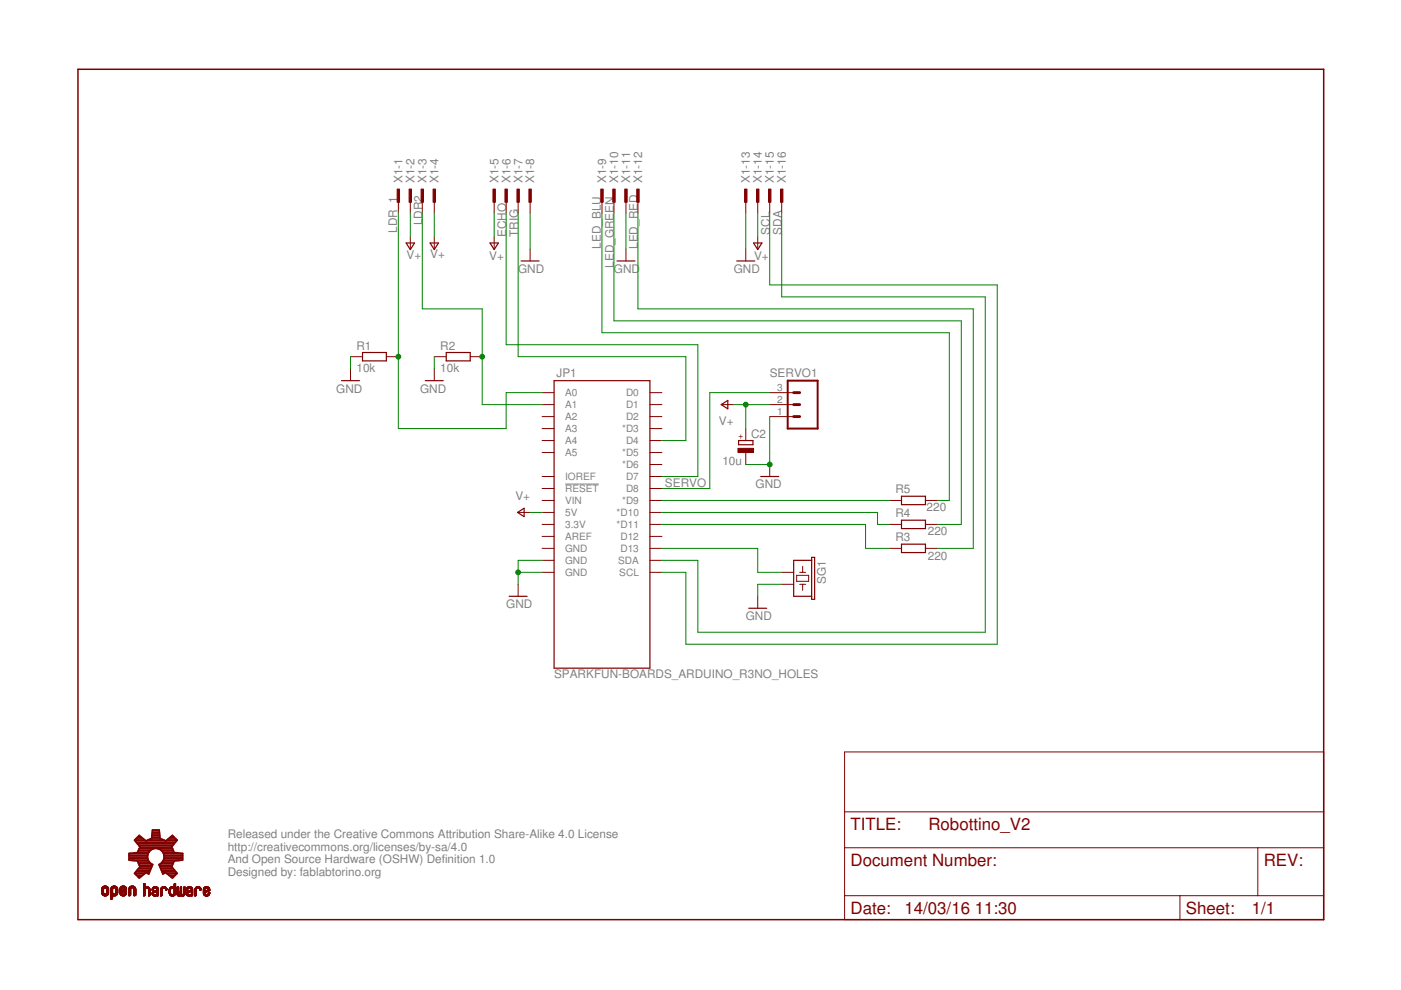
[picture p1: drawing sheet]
<svg xmlns="http://www.w3.org/2000/svg" width="297mm" height="210mm" viewBox="0 0 297 210" stroke-linecap="round" stroke-linejoin="round" font-family="sans-serif">
<path d="M119.8 102.6h7.2" fill="none" stroke="#808080" stroke-width=".21"/>
<g fill="none" stroke="#800000" stroke-width=".25">
<path d="M86.1 51.5h1.8l-.9 1.4zM91.2 51.5h1.8l-.9 1.4zM103.9 51.5h1.8l-.9 1.4zM110.5 55.3h3.8M130.8 55.3h3.8M156.2 55.3h3.8M159.8 51.5h1.7l-.8 1.4zM76.9 74.7h5v1.8h-5zM94.6 74.7h5.1v1.8h-5.1zM72.4 80.7h3.8M90.2 80.7h3.8M117.5 80.7h20.3v61h-20.3z"/>
<path d="M152.9 85.8l1.4-.9v1.8zM156.6 93.4h3v.9h-3zM109.7 108.6l1.4-.8v1.7zM161.3 101h3.8M172.1 118.8h-3.8v7.6h3.8M172.1 118.2h.6v8.9h-.6zM191.1 115.4h5.1v1.8h-5.1zM191.1 105.2h5.1v1.8h-5.1zM191.1 110.3h5.1v1.8h-5.1zM107.9 126.4h3.9M158.7 129h3.9"/>
</g>
<g fill="none" stroke="#800000" stroke-width=".21">
<path d="M84.5 42.6v2.6M87 42.6v2.6M87 50.2v2.6M89.5 42.6v2.6M92.1 42.6v2.6M92.1 50.2v2.6M104.8 42.6v2.6M104.8 50.2v2.6M107.3 42.6v2.6M109.9 42.6v2.6M112.4 42.6v2.6M112.4 52.8v2.5"/>
<path d="M127.6 42.6v2.6M130.2 42.6v2.6M132.7 42.6v2.6M132.7 52.8v2.5M135.3 42.6v2.6M158.1 42.6v2.6M158.1 52.8v2.5M160.7 42.6v2.6M160.7 50.2v2.6M163.2 42.6v2.6M165.7 42.6v2.6M74.3 75.6h2.6"/>
<path d="M74.3 78.2v2.5M81.9 75.6h2.6M92.1 75.6h2.5M92.1 78.2v2.5M99.7 75.6h2.5M114.9 90.9h2.6M114.9 95.9h2.6M114.9 83.2h2.6M114.9 85.8h2.6M114.9 88.3h2.6M114.9 93.4h2.6M137.8 90.9h2.5"/>
<path d="M137.8 95.9h2.5M137.8 98.5h2.5M137.8 83.2h2.5M137.8 85.8h2.5M137.8 88.3h2.5M137.8 93.4h2.5M153 85.8h2.6M158.1 90.9v2.5M158.1 95.9v2.6M163.2 83.2h5.1M163.2 85.8h5.1M163.2 88.3h5.1"/>
<path d="M163.2 98.5v2.5M109.9 108.6h2.5M114.9 103.6h2.6M114.9 106.1h2.6M114.9 108.6h2.6M114.9 111.2h2.6M114.9 113.7h2.6M114.9 101h2.6M114.9 116.3h2.6M114.9 118.8h2.6M137.8 103.6h2.5M137.8 106.1h2.5"/>
<path d="M137.8 108.6h2.5M137.8 111.2h2.5M137.8 113.7h2.5M137.8 101h2.5M137.8 116.3h2.5M137.8 118.8h2.5M188.6 106.1h2.5M188.6 111.2h2.5M188.6 116.3h2.5M196.2 106.1h2.6M196.2 111.2h2.6M196.2 116.3h2.6"/>
<path d="M109.9 123.9v2.5M114.9 121.3h2.6M137.8 121.3h2.5M160.7 126.4v2.6M165.7 121.3h2.6M165.7 123.9h2.6M168.9 122h2.5v1.3h-2.5zM169.5 121.3h1.3M169.5 123.9h1.3M170.2 120.1v1.2M170.2 123.9v1.3M179.1 159.4h101.5v35.6h-101.5z"/>
<path d="M179.1 179.7h101.5M179.1 172.1h101.5M266.7 179.7v10.2M21.6 189.3h.3M21.6 189.2h.3M21.6 189.1h.3M21.6 189h.3M21.6 188.9h.3M21.6 188.8h.3M21.6 188.7h.3M21.6 188.6h.3M21.6 188.5h.3"/>
<path d="M21.6 189.3h.4M21.6 189.5h.5M21.6 189.4l.5 .1M21.6 189.4h.4M21.6 189.5l.6 .1M21.7 188.2h1.3M21.7 189.6h1.2M21.7 189.6h1.3M21.7 188.2h1.2M21.7 189.7h1.2M21.7 188.1h1.2M21.8 189.7h1.1"/>
<path d="M21.8 188.1h1.1M21.8 188h1M21.9 189.8h.9M21.9 188h.9M21.9 187.9h.7M22 189.9h.6M22 188.5h-.4M22 188.4h-.4M22.1 188.4h-.5M22.1 187.9h.4M22.1 189.9h.4M22.1 188.3h-.5"/>
<path d="M22.2 188.3h-.6M22.4 188.3h.6M22.5 189.5h.5M22.5 188.3h.5M22.6 188.4h.4M22.6 189.4h.4M22.6 189.3h.4M22.6 188.5h.4M22.6 189.2h.4M22.6 189.1h.4M22.6 189h.4M22.6 188.9h.4"/>
<path d="M22.6 188.8h.4M22.6 188.7h.4M22.6 188.6h.4M22.8 189.8h-1M23 189.5l-.6 .1M23 189.4l-.4 .1M23.5 190.4h.4M23.5 190.3h.4M23.5 190.2h.4M23.5 190.1h.4M23.5 190h.4M23.5 189.6h1.4"/>
<path d="M23.5 189.5l.6 .1M23.5 189.5h.5M23.5 189.4h.5M23.5 189.4h.4M23.5 189.3h.4M23.5 189.2h.4M23.5 189.1h.4M23.5 189h.4M23.5 188.9h.4M23.5 188.8h.4M23.5 188.7h.4M23.5 188.6h.4"/>
<path d="M23.5 188.5h.4M23.5 190.6h.2M23.5 188.3h.5M23.6 188.2h1.2M23.6 188.1h1.2M23.7 188.1h1.1M23.7 188h1M23.8 188h.9M23.8 190.6h-.3M23.9 190.5l-.4 .1M23.9 190.5h-.4M23.9 187.9h.7"/>
<path d="M23.9 189.9l-.4 .1M23.9 188.5h-.4M23.9 188.4h-.4M24 188.4h-.5M24 189.9h.4M24 187.9h.4M24.1 188.3h-.6M24.3 188.3h.6M24.4 189.5h.5M24.4 188.3h.5M24.5 188.4h.4M24.5 188.4h.5"/>
<path d="M24.6 189.9h-1.1M24.6 189.3h.4M24.6 188.5h.4M24.6 189.2h.4M24.6 189.1h.4M24.6 189h.4M24.6 188.9h.4M24.6 188.8h.4M24.6 188.7h.4M24.6 188.6h.4M24.7 189.8l-1.2 .1M24.7 189.8h-1.2"/>
<path d="M24.8 189.7l-1.3 .1M24.8 189.7h-1.3M24.8 189.6l-1.3 .1M24.9 188.2h-1.3M24.9 189.5l-.6 .1M24.9 189.4l-.4 .1M25 189.4h-.5M25.4 189.5h.5M25.4 189.4l.5 .1M25.4 189.4h.4M25.4 189.3h.4M25.4 188.8h1.4"/>
<path d="M25.4 188.7l.4 .1M25.4 188.7h.4M25.4 188.6h.4M25.4 188.5h.4M25.4 188.4h.4M25.4 189.5l.6 .1M25.5 189.6h1.3M25.5 188.2h1.3M25.5 189.7h1.2M25.5 188.1h1.2M25.6 189.7h1.1M25.6 188.1h1.1"/>
<path d="M25.7 189.8h.9M25.7 188h.9M25.8 188.6h-.4M25.8 187.9h.7M25.8 189.9h.7M25.8 189.3h-.4M25.8 188.5h-.4M25.9 188.4h-.5M25.9 188.8h.9M25.9 189.9h.4M25.9 189.2l-.5 .1M25.9 188.3h-.5"/>
<path d="M25.9 187.9h.4M26 189.2h-.6M26 188.3h-.6M26.1 188.7h.7M26.1 189.1h-.7M26.2 188.7h.6M26.2 188.3h.6M26.3 189.1h-.9M26.3 188.6h.5M26.3 188.3h.5M26.4 188.4h.4M26.4 189.5h.4"/>
<path d="M26.4 189h-1M26.4 188.6h.4M26.4 189.4h.4M26.4 188.5h.4M26.5 189.3h.3M26.5 189.2h.3M26.5 189h-1.1M26.6 189.1h.2M26.6 188.9h-1.2M26.7 189.1h.1M26.7 188.8l-1.3 .1M26.8 188.2h-1.3"/>
<path d="M26.8 189.5l-.6 .1M26.8 189.5h-.4M27.3 189.7h.4M27.3 189.6h.4M27.3 189.5h.4M27.3 189.4h.4M27.3 189.3h.4M27.3 189.2h.4M27.3 189.1h.4M27.3 189h.4M27.3 188.9h.4M27.3 188.8h.4"/>
<path d="M27.3 188.7h.4M27.3 188.6h.4M27.3 188.5h.4M27.3 189.9h.3M27.3 189.9h.2M27.4 188.2h1.3M27.5 188.1h1.1M27.6 188h.9M27.7 189.8l-.4 .1M27.7 189.8h-.4M27.7 187.9h.7M27.7 188.4h-.4"/>
<path d="M27.8 188.4h-.5M27.8 188.3h-.5M27.8 187.9h.5M27.9 188.3h-.5M28.2 188.3h.5M28.3 188.3h.4M28.3 188.4h.5M28.4 188.5h.4M28.4 189.8h.4M28.4 189.7h.4M28.4 189.6h.4M28.4 189.5h.4"/>
<path d="M28.4 189.4h.4M28.4 189.3h.4M28.4 189.2h.4M28.4 189.1h.4M28.4 189h.4M28.4 188.9h.4M28.4 188.8h.4M28.4 188.7h.4M28.4 188.6h.4M28.4 189.9h.1M28.6 189.9h-.2M28.7 189.8l-.3 .1"/>
<path d="M30.4 189.8h.3M30.4 189.7h.3M30.4 189.6h.3M30.4 189.5h.3M30.4 189.4h.3M30.4 189.3h.3M30.4 189.2h.3M30.4 189.1h.3M30.4 189h.3M30.4 188.9h.3M30.4 188.8h.3M30.4 188.7h.3"/>
<path d="M30.4 188.6h.3M30.4 188.3h.5M30.4 188.3h1.3M30.4 188.2h1.2M30.4 188.1h1.1M30.4 188l1.1 .1M30.4 188h.3M30.4 187.9h.3M30.4 187.8h.3M30.4 187.7h.3M30.4 187.6h.3M30.4 187.5h.3"/>
<path d="M30.4 187.4h.3M30.5 187.4h.2M30.6 187.3h.1M30.6 189.9l-.2 .1M30.7 189.9h-.3M30.7 189.8l-.3 .1M30.8 188.5l-.4 .1M30.8 188.5h-.4M30.8 188.4h-.4M30.9 188.4h-.5M30.9 188h.5M31.1 188h.1"/>
<path d="M31.3 188.3h.4M31.3 188.4h.4M31.4 188.4h.4M31.5 188.5h.3M31.5 188.5l.3 .1M31.5 189.8h.3M31.5 189.7h.3M31.5 189.6h.3M31.5 189.5h.3M31.5 189.4h.3M31.5 189.3h.3M31.5 189.2h.3"/>
<path d="M31.5 189.1h.3M31.5 189h.3M31.5 188.9h.3M31.5 188.8h.3M31.5 188.7h.3M31.5 188.6h.3M31.7 189.9l-.2 .1M31.7 189.9h-.2M31.8 189.8h-.3M32.2 189.5l.4 .1M32.2 189.5h.3M32.2 189.4h.3"/>
<path d="M32.2 189.4h.4M32.2 188.7h.2M32.2 188.6h.3M32.3 189.6h.3M32.3 189.7h.8M32.3 189.6l.4 .1M32.3 188.8h.1M32.4 189.8h.7M32.4 189.8l.7 .1M32.4 188.2h1.1M32.4 188.2h1M32.5 189.9h.6"/>
<path d="M32.5 188.1h.9M32.5 188.7h-.3M32.6 188.5l-.3 .1M32.6 188.1h.7M32.6 189.9h.5M32.6 188.5h-.3M32.6 189.3l-.3 .1M32.6 189h1M32.6 188.4h-.3M32.7 189.3h-.4M32.7 188.9h.9M32.7 188.4h-.4"/>
<path d="M32.7 188h.5M32.7 188.3h-.4M32.8 189.2l-.5 .1M32.8 190h-.1M32.9 188.9h.7M32.9 190h.1M32.9 188h.1M32.9 189.2h-.6M32.9 188.8h.7M33 189.1h-.7M33.1 188.8h.5M33.1 188.3h.4"/>
<path d="M33.2 188.4h.3M33.2 189.1h-.8M33.2 188.7h.4M33.2 188.4h.4M33.3 188.5h.3M33.3 189.1h.3M33.3 188.7h.3M33.3 188.6h.3M33.3 189.8h.3M33.3 189.7h.3M33.3 189.6h.3M33.3 189.5h.3"/>
<path d="M33.3 189.4h.3M33.3 189.3h.3M33.3 189.2h.3M33.5 189.9l-.2 .1M33.5 188.3h-1.1M33.6 189.9h-.3M33.6 189h-1.1M34.1 189.8h.3M34.1 189.7h.3M34.1 189.6h.3M34.1 189.5h.3M34.1 189.4h.3"/>
<path d="M34.1 189.3h.3M34.1 189.2h.3M34.1 189.1h.3M34.1 189h.3M34.1 188.9h.3M34.1 188.8h.3M34.1 188.7h.3M34.1 188.6h.3M34.1 188.5h.3M34.1 188.3h.5M34.1 188.3h1.2M34.2 189.9l-.1 .1"/>
<path d="M34.2 188.2h1.1M34.2 188.2h1M34.3 189.9h-.2M34.3 188.1h.9M34.3 189.8l-.2 .1M34.4 188.1h.7M34.4 188.6h-.3M34.4 188.5h-.3M34.4 188.4h-.3M34.5 188h.5M34.5 188.4h-.4M34.7 188h.1"/>
<path d="M34.9 188.3h.4M35 188.4h.4M35.1 188.4h.3M35.1 188.5h.3M35.1 188.7h.3M35.1 188.6h.3M35.2 188.7h.1M35.4 188.6l-.3 .1M35.9 189.4h.3M35.9 189.3h.3M35.9 189.2h.3M35.9 189.1h.3"/>
<path d="M35.9 189h.3M35.9 188.9h.3M35.9 188.8h.3M35.9 188.7h.3M35.9 188.6h.3M35.9 189.5h.3M35.9 188.4h.3M35.9 189.6l.5 .1M35.9 189.6h.4M36 189.7h1.1M36 188.2h1.2M36 189.8h1"/>
<path d="M36.1 189.8h.9M36.1 188.1h1.1M36.2 189.9h.7M36.2 188.6h-.3M36.2 188.1h1M36.2 188.5h-.3M36.3 189.9h.6M36.3 188h.5M36.3 188.4h-.4M36.4 188.3h-.5M36.5 190h.1M36.5 188h.1"/>
<path d="M36.6 190h.1M36.7 188.3h.5M36.8 188.4h.4M36.9 188.4h.3M36.9 188.5h.3M36.9 189.5h.3M36.9 189.4h.3M36.9 189.3h.3M36.9 189.2h.3M36.9 189.1h.3M36.9 189h.3M36.9 188.9h.3"/>
<path d="M36.9 188.8h.3M36.9 188.7h.3M36.9 188.6h.3M36.9 188h.3M36.9 187.9h.3M36.9 187.8h.3M36.9 187.7h.3M36.9 187.6h.3M36.9 187.5h.3M36.9 187.4h.3M37 187.4h.2M37.1 187.3h.1"/>
<path d="M37.2 189.7h-.5M37.2 189.6h-.4M37.2 189.5l-.3 .1M37.2 189.5h-.3M37.2 188.3h-1.2M37.5 189.5h.3M37.5 189.4h.3M37.5 189.3h.3M37.5 189.2h.3M37.5 189.1h.3M37.5 189h.3M37.5 188.9h.3"/>
<path d="M37.5 188.8h.3M37.5 188.7h.3M37.5 188.6h.3M37.5 188.5h.3M37.5 188.4h.3M37.5 188.3h.3M37.5 188.2h.3M37.5 189.6l.4 .1M37.5 189.6h.3M37.5 188.1h.3M37.5 189.7h1.7M37.6 189.8h1.5"/>
<path d="M37.7 189.9h1.3M37.7 188h.1M37.8 189.9h.5M37.9 190h.1M38.1 190h.1M38.1 189.7h.5M38.2 189.6h.3M38.2 189.5h.3M38.2 189.4h.3M38.2 189.3h.3M38.2 189.2h.3M38.2 189.1h.3"/>
<path d="M38.2 189h.3M38.2 188.9h.3M38.2 188.8h.3M38.2 188.7h.3M38.2 188.6h.3M38.2 188.5h.3M38.2 188.4h.3M38.2 188.3h.3M38.2 188.2h.3M38.2 188.1h.3M38.3 188.1h.2M38.4 188h.1"/>
<path d="M38.5 189.9h.5M38.8 190h.1M38.8 189.7h.4M38.9 189.6h.3M38.9 189.5h.3M38.9 189.4h.3M38.9 189.3h.3M38.9 189.2h.3M38.9 189.1h.3M38.9 189h.3M38.9 188.9h.3M38.9 188.8h.3"/>
<path d="M38.9 188.7h.3M38.9 188.6h.3M38.9 188.5h.3M38.9 188.4h.3M38.9 188.3h.3M38.9 188.2h.3M38.9 188.1h.3M39 188.1h.2M39.1 188h.1M39.1 189.8h-1.5M39.2 189.7l-1.6 .1M39.5 189.5l.3 .1"/>
<path d="M39.5 189.5h.3M39.5 189.4h.3M39.5 189.6h.4M39.5 188.6h.3M39.5 189.6l.4 .1M39.5 189.3h.4M39.5 188.8h.1M39.5 189.7h.8M39.5 188.4h.4M39.6 189.7l.8 .1M39.6 188.3h.4M39.6 189.8h.8"/>
<path d="M39.6 188.2h1.1M39.7 189.8l.7 .1M39.7 188.2h1M39.7 188.7l-.2 .1M39.7 189.9h.7M39.8 188.1h.8M39.8 188.7h-.3M39.8 189.9h.6M39.8 188.5h-.3M39.9 189.3l-.4 .1M39.9 189h1M39.9 188.9h1"/>
<path d="M39.9 188h.5M39.9 188.4h-.3M40 190h.2M40 189.2l-.5 .1M40.1 188.9h.8M40.1 189.2h-.5M40.1 188h.1M40.2 188.8h.7M40.3 189.1h-.7M40.3 188.8h.6M40.3 188.3h.5M40.4 188.4h.4"/>
<path d="M40.4 189.1h-.7M40.5 188.7h.4M40.5 188.4h.3M40.5 188.5h.4M40.6 189.1h.3M40.6 188.6h.3M40.6 188.5h.3M40.6 189.8h.3M40.6 189.7h.3M40.6 189.6h.3M40.6 189.5h.3M40.6 189.4h.3"/>
<path d="M40.6 189.3h.3M40.6 189.2h.3M40.7 189.9l-.1 .1M40.7 188.3h-1.1M40.8 189.9h-.2M40.9 189.8l-.3 .1M40.9 189h-1.2M41.3 189.8h.3M41.3 189.7h.3M41.3 189.6h.3M41.3 189.5h.3M41.3 189.4h.3"/>
<path d="M41.3 189.3h.3M41.3 189.2h.3M41.3 189.1h.3M41.3 189h.3M41.3 188.9h.3M41.3 188.8h.3M41.3 188.7h.3M41.3 188.6h.3M41.3 188.4h.4M41.4 188.3h1.2M41.4 189.9l-.1 .1M41.4 188.2h1.1"/>
<path d="M41.5 188.2h1M41.6 188.1h.8M41.6 189.9h-.3M41.6 188.6h-.3M41.6 188.5l-.3 .1M41.7 188.5h-.4M41.7 188h.5M41.8 188.4h-.5M41.8 188.3h-.4M41.9 188h.2M42.2 188.3h.4M42.2 188.4h.4"/>
<path d="M42.3 188.4h.4M42.3 188.5h.4M42.4 188.6h.3M42.4 188.5h.3M42.4 188.7h.1M42.7 188.7h-.3M43.1 189.5l.4 .1M43.1 189.5h.4M43.1 189.4h.3M43.1 189h1.1M43.1 188.9h.3M43.1 188.8h.3"/>
<path d="M43.1 188.7h.3M43.1 188.6h.3M43.1 188.5h.3M43.2 189.6h.3M43.2 189.6l.4 .1M43.2 189.7h1.2M43.2 188.3h1.2M43.2 189.7h1.1M43.3 188.2h1M43.3 189.8h1M43.3 189.8h.9M43.4 188.1h.8"/>
<path d="M43.4 189.9h.8M43.5 189.3l-.4 .1M43.5 188.5h-.4M43.5 189.9h.6M43.5 189.3h-.4M43.5 188.4h-.4M43.5 188h.5M43.6 188.4h-.4M43.6 188.3h-.4M43.7 189.2l-.6 .1M43.7 188.9h.7M43.7 189.2h-.6"/>
<path d="M43.7 188h.2M43.8 190h-.1M43.8 190h.1M43.9 189.1h-.8M43.9 188.8h.6M44 188.3h.4M44 189.1h-.9M44 188.7h.5M44 188.4h.4M44.1 189.6h.3M44.1 188.4h.3M44.1 189.5h.3"/>
<path d="M44.1 189h-1M44.1 188.5h.3M44.2 188.7h.3M44.2 189.4h.3M44.2 188.6h.3M44.2 188.5h.2M44.2 189.3h.3M44.3 189.3h.2M44.4 188.9h-.9M44.4 189.6l-.4 .1M44.4 189.6h-.3M44.5 188.8h-.7"/>
<path d="M44.5 189.4h-.3M179.1 189.9h101.5M250.2 189.9v5.1"/>
</g>
<path d="M167 80.7h6.4v10.2h-6.4z" fill="none" stroke="#800000" stroke-width=".42"/>
<path d="M168.3 83.2h1.2M168.3 85.8h1.2M168.3 88.3h1.2" fill="none" stroke="#800000" stroke-width=".61"/>
<g fill="#800000" stroke="#800000" stroke-width=".21">
<path d="M156.5 95.1h3.3v.8h-3.3z"/>
<path d="M84.2 40.1h.5v2.8h-.5z"/>
<path d="M86.7 40.1h.5v2.8h-.5z"/>
<path d="M89.3 40.1h.5v2.8h-.5z"/>
<path d="M91.8 40.1h.5v2.8h-.5z"/>
<path d="M104.5 40.1h.5v2.8h-.5z"/>
<path d="M107.1 40.1h.5v2.8h-.5z"/>
<path d="M109.6 40.1h.5v2.8h-.5z"/>
<path d="M112.1 40.1h.5v2.8h-.5z"/>
<path d="M127.4 40.1h.5v2.8h-.5z"/>
<path d="M129.9 40.1h.5v2.8h-.5z"/>
<path d="M132.5 40.1h.5v2.8h-.5z"/>
<path d="M135 40.1h.5v2.8h-.5z"/>
<path d="M157.9 40.1h.5v2.8h-.5z"/>
<path d="M160.4 40.1h.5v2.8h-.5z"/>
<path d="M162.9 40.1h.5v2.8h-.5z"/>
<path d="M165.5 40.1h.5v2.8h-.5z"/>
</g>
<g fill="none" stroke="#800000" stroke-width=".38">
<path d="M28.6 178.2h2.2M28.8 177.9h1.6M28.9 178.6h8.3M29.1 177.5h.9M29.2 178.9h7.7M29.5 179.3h7.1M29.5 180h2.9M29.5 177.2h.1M29.7 179.6h6.7M31.1 178.2h3.8M32 177.9h2.1M32.2 177.5h1.7"/>
<path d="M32.2 177.2h1.7M32.3 176.8h1.5M32.3 176.5h1.5M32.3 176.1h1.4M33.6 180h3M35.2 178.2h2.3M35.7 177.9h1.6M36.1 177.5h.8M36.5 177.2h.1M27.4 182.1h3.9M27.4 181.7h3.9M27.4 181.4h3.9"/>
<path d="M27.4 181h4M28 182.4h3.4M28.6 185.2h2.1M28.8 184.9h2.9M28.9 185.6h1.3M29.1 184.5h2.8M29.2 180.7h2.4M29.3 185.9h.5M29.3 182.8h2.3M29.3 180.3h2.6M29.4 184.2h2.6M29.4 183.1h2.6"/>
<path d="M29.5 183.5h2.8M29.6 183.8h2.6M31.3 181.4v.8l.3 .6M31.4 185.2h.2M31.8 180.3l-.5 1.1M31.8 180.3a1.79 1.79 0 0 1 3 1.1M33.8 183.5h2.7M33.9 183.8h2.5M34.1 183.1h2.6M34.1 184.2h2.6M34.2 184.5h2.8M34.2 180.3h2.5"/>
<path d="M34.4 184.9h2.9M34.4 182.8h2.4M34.5 185.2h.2M34.5 180.7h2.3M34.6 182.4h3.5M34.7 181h4M34.8 182.1h3.9M34.8 181.4a1.78 1.78 0 0 1-1.1 1.9l.8 2 .6-.3 1.5 1.2 .9-1-1.1-1.5 .5-1.2 1.8-.1v-1.4l-1.8-.2-.5-1.2 1.1-1.5-.9-1-1.5 1.2-1.2-.5-.2-1.8h-1.4l-.1 1.8-1.2 .5-1.5-1.2-1 1 1.2 1.5-.5 1.2-1.8 .2v1.4l1.8 .1 .5 1.2-1.2 1.5 1 1 1.5-1.2 .5 .3 .9-2-.8-.5M34.8 181.4h3.9M34.8 181.7h3.9M35.4 185.2h2.1M35.8 185.6h1.3"/>
<path d="M36.3 185.9h.5"/>
</g>
<path d="M16.5 14.7h264.1v180.3h-264.1z" fill="none" stroke="#800000" stroke-width=".32"/>
<g fill="none" stroke="#008000" stroke-width=".21">
<path d="M84.5 45.2v45.7h22.8v-7.7h7.6M87 45.2v5M89.5 45.2v20.3h12.7v20.3h12.7M92.1 45.2v5M104.8 45.2v5M107.3 45.2v27.9h40.7v27.9h-7.7M109.9 45.2v30.4h35.5v17.8h-5.1M112.4 45.2v7.6M127.6 45.2v25.3h73.7v35.6h-2.5M130.2 45.2v22.8h73.6v43.2h-5M132.7 45.2v7.6M135.3 45.2v20.3h71.1v50.8h-7.6"/>
<path d="M158.1 45.2v7.6M160.7 45.2v5M163.2 45.2v15.2h48.2v76.2h-66v-15.3h-5.1M165.7 45.2v17.7h43.2v71.1h-60.9v-15.2h-7.7M74.3 75.6v2.6M92.1 75.6v2.6M155.6 85.8h7.6M158.1 85.8v5.1M163.2 88.3v10.2h-5.1M163.2 83.2h-12.7v20.4h-10.2M112.4 108.6h2.5M114.9 118.8h-5v5.1"/>
<path d="M140.3 108.6h45.8v2.6h2.5M140.3 116.3h20.4v5h5M140.3 111.2h43.2v5.1h5.1M140.3 106.1h48.3M109.9 121.3h5M165.7 123.9h-5v2.5"/>
</g>
<g fill="#008000" stroke="#008000" stroke-width=".21">
<circle cx="158.1" cy="85.8" r=".51"/>
<circle cx="163.2" cy="98.5" r=".51"/>
<circle cx="109.9" cy="121.3" r=".51"/>
<circle cx="102.2" cy="75.6" r=".51"/>
<circle cx="84.5" cy="75.6" r=".51"/>
</g>
<g font-size="3.6" fill="#800000">
<text x="180.3" y="175.9">TITLE:</text>
<text x="196.8" y="175.9">Robottino_V2</text>
<text x="180.3" y="183.6">Document Number:</text>
<text x="267.9" y="183.6">REV:</text>
<text x="180.3" y="193.7">Date:</text>
<text x="191.8" y="193.7">14/03/16</text>
<text x="206.7" y="193.7">11:30</text>
<text x="251.4" y="193.7">Sheet:</text>
<text x="265.4" y="193.7">1/1</text>
</g>
<g font-size="2.5" fill="#808080">
<text x="85.4" y="38.8" transform="rotate(-90 85.4 38.8)">X1-1</text>
<text x="87.9" y="38.8" transform="rotate(-90 87.9 38.8)">X1-2</text>
<text x="90.4" y="38.8" transform="rotate(-90 90.4 38.8)">X1-3</text>
<text x="93" y="38.8" transform="rotate(-90 93 38.8)">X1-4</text>
<text x="105.7" y="38.8" transform="rotate(-90 105.7 38.8)">X1-5</text>
<text x="108.2" y="38.8" transform="rotate(-90 108.2 38.8)">X1-6</text>
<text x="110.7" y="38.8" transform="rotate(-90 110.7 38.8)">X1-7</text>
<text x="113.3" y="38.8" transform="rotate(-90 113.3 38.8)">X1-8</text>
<text x="128.5" y="38.8" transform="rotate(-90 128.5 38.8)">X1-9</text>
<text x="131.1" y="38.8" transform="rotate(-90 131.1 38.8)">X1-10</text>
<text x="133.6" y="38.8" transform="rotate(-90 133.6 38.8)">X1-11</text>
<text x="136.1" y="38.8" transform="rotate(-90 136.1 38.8)">X1-12</text>
<text x="159" y="38.8" transform="rotate(-90 159 38.8)">X1-13</text>
<text x="161.5" y="38.8" transform="rotate(-90 161.5 38.8)">X1-14</text>
<text x="164.1" y="38.8" transform="rotate(-90 164.1 38.8)">X1-15</text>
<text x="166.6" y="38.8" transform="rotate(-90 166.6 38.8)">X1-16</text>
<text x="89.5" y="47.7" transform="rotate(-90 89.5 47.7)">LDR2</text>
<text x="84.2" y="49.4" transform="rotate(-90 84.2 49.4)">LDR_1</text>
<text x="107.3" y="50.2" transform="rotate(-90 107.3 50.2)">ECHO</text>
<text x="109.9" y="50.2" transform="rotate(-90 109.9 50.2)">TRIG</text>
<text x="127.4" y="52.7" transform="rotate(-90 127.4 52.7)">LED_BLU</text>
<text x="135.3" y="52.8" transform="rotate(-90 135.3 52.8)">LED_RED</text>
<text x="163.2" y="49.7" transform="rotate(-90 163.2 49.7)">SCL</text>
<text x="165.7" y="49.7" transform="rotate(-90 165.7 49.7)">SDA</text>
<text x="86.2" y="54.9">V+</text>
<text x="91.2" y="54.8">V+</text>
<text x="103.7" y="55.1">V+</text>
<text x="109.9" y="57.9">GND</text>
<text x="130.2" y="57.9">GND</text>
<text x="130.2" y="56.7" transform="rotate(-90 130.2 56.7)">LED_GREEN</text>
<text x="155.6" y="57.9">GND</text>
<text x="159.9" y="55">V+</text>
<text x="75.6" y="74.1">R1</text>
<text x="93.4" y="74.1">R2</text>
<text x="71.3" y="83.3">GND</text>
<text x="75.6" y="78.9">10k</text>
<text x="89.1" y="83.3">GND</text>
<text x="93.4" y="78.9">10k</text>
<text x="118" y="80">JP1</text>
<text x="163.2" y="80">SERVO1</text>
<text x="152.4" y="90.1">V+</text>
<text x="159.3" y="92.9">C2</text>
<text x="153.2" y="98.5">10u</text>
<text x="109.3" y="106.1">V+</text>
<text x="141" y="103.3">SERVO</text>
<text x="160.2" y="103.6">GND</text>
<text x="189.9" y="104.6">R5</text>
<text x="189.9" y="109.7">R4</text>
<text x="196.5" y="108.4">220</text>
<text x="196.7" y="113.5">220</text>
<text x="189.9" y="114.8">R3</text>
<text x="196.7" y="118.8">220</text>
<text x="175.1" y="123.8" transform="rotate(-90 175.1 123.8)">SG1</text>
<text x="107.3" y="129">GND</text>
<text x="158.1" y="131.5">GND</text>
<text x="117.5" y="143.7">SPARKFUN-BOARDS_ARDUINO_R3NO_HOLES</text>
<text x="48.3" y="177.7">Released under the Creative Commons Attribution Share-Alike 4.0 License</text>
<text x="48.3" y="180.4">http://creativecommons.org/licenses/by-sa/4.0</text>
<text x="48.3" y="183.1">And Open Source Hardware (OSHW) Definition 1.0</text>
<text x="48.3" y="185.7">Designed by: fablabtorino.org</text>
</g>
<g font-size="2.1" fill="#808080">
<text x="164.7" y="82.9">3</text>
<text x="119.8" y="84">A0</text>
<text x="119.8" y="86.6">A1</text>
<text x="119.8" y="89.1">A2</text>
<text x="132.7" y="84">D0</text>
<text x="132.7" y="86.6">D1</text>
<text x="132.7" y="89.1">D2</text>
<text x="164.7" y="88">1</text>
<text x="164.7" y="85.4">2</text>
<text x="119.8" y="91.6">A3</text>
<text x="119.8" y="94.2">A4</text>
<text x="131.9" y="91.6">*D3</text>
<text x="132.7" y="94.2">D4</text>
<text x="119.8" y="96.7">A5</text>
<text x="119.8" y="101.8">IOREF</text>
<text x="131.9" y="96.7">*D5</text>
<text x="131.9" y="99.3">*D6</text>
<text x="132.7" y="101.8">D7</text>
<text x="119.8" y="104.3">RESET</text>
<text x="119.8" y="106.9">VIN</text>
<text x="131.9" y="106.9">*D9</text>
<text x="132.7" y="104.3">D8</text>
<text x="119.8" y="112">3.3V</text>
<text x="119.8" y="109.4">5V</text>
<text x="130.7" y="109.4">*D10</text>
<text x="130.7" y="112">*D11</text>
<text x="119.8" y="114.5">AREF</text>
<text x="119.8" y="119.6">GND</text>
<text x="119.8" y="117">GND</text>
<text x="131.1" y="119.6">SDA</text>
<text x="131.5" y="114.5">D12</text>
<text x="131.5" y="117">D13</text>
<text x="119.8" y="122.1">GND</text>
<text x="131.3" y="122.1">SCL</text>
</g>
<text font-size="1.8" fill="#800000" x="157.5" y="93" transform="rotate(-90 157.5 93)">+</text>
</svg>
